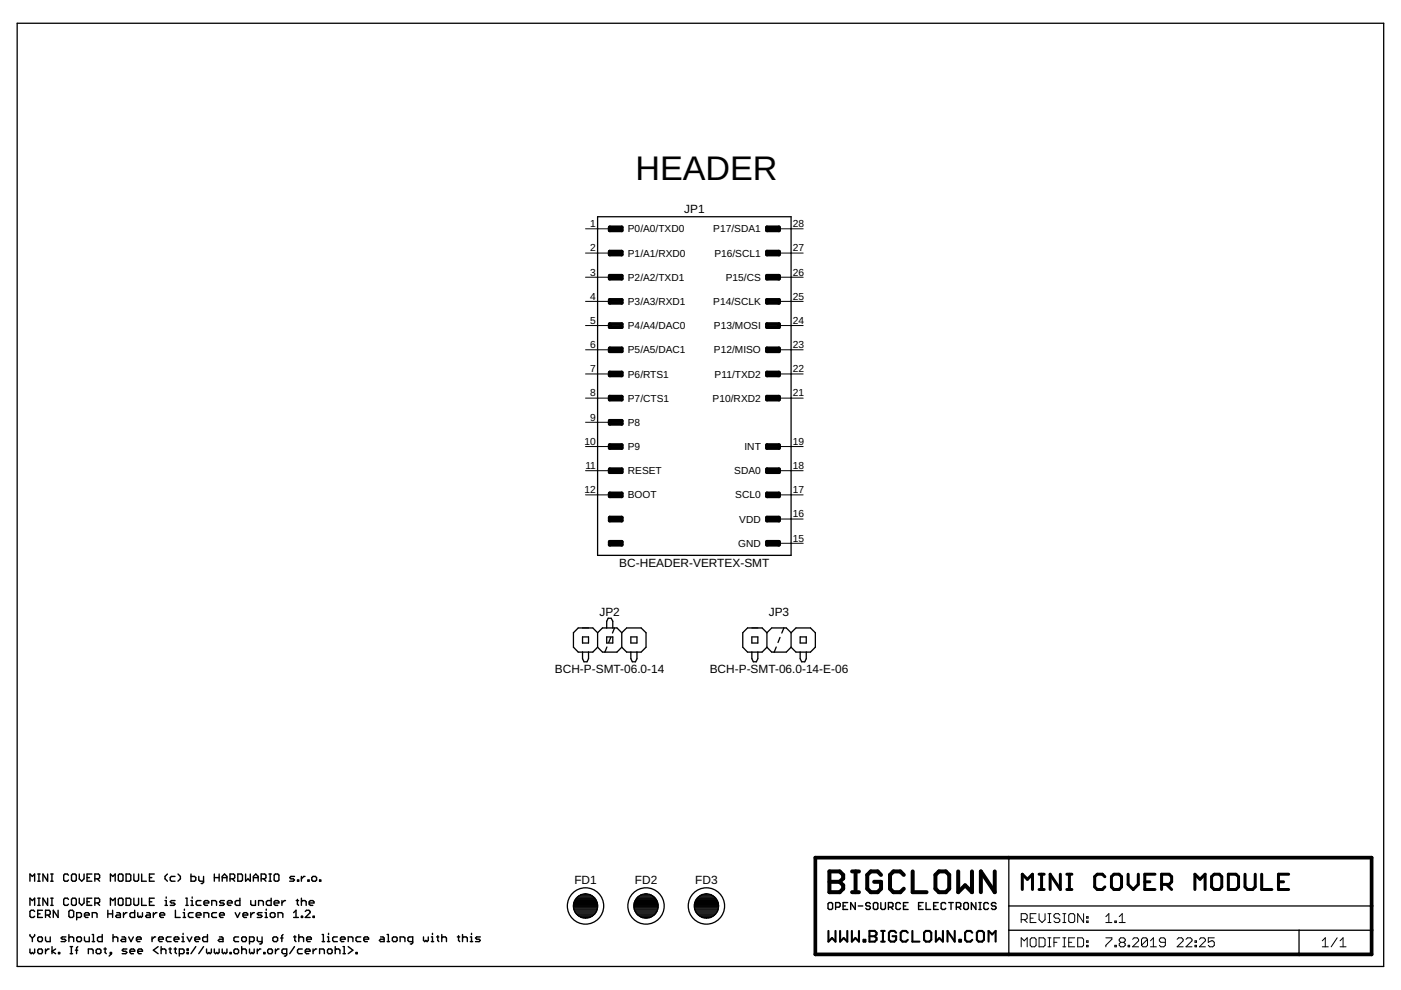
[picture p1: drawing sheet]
<svg xmlns="http://www.w3.org/2000/svg" width="297mm" height="210mm" viewBox="0 0 297 210" stroke-linecap="round" stroke-linejoin="round" font-family="sans-serif">
<g fill="none" stroke="#000" stroke-width=".28">
<path d="M3.6 4.9h289.8v200h-289.8zM126.7 46h41v71.8h-41zM123.5 135h1.3v1.3h-1.3zM123.5 138.3v1.4l.3 .6h.7l.3-.6v-1.4M126.7 134.2v3M126.7 134.2l-1-1.1h-3.1l-1 1.1v3l1 1.1h3.1l1-1.1M126.7 134.2l1-1.1h3.1l1 1.1M126.7 137.2l1 1.1h3.1l1-1.1M128.6 133.1v-1.4l.3-.6h.7l.3 .6v1.4M128.6 135h1.3v1.3h-1.3zM128.7 137.2l-.5 1.1M129.5 135.1l-.4 1.1"/>
<path d="M130.3 133.1l-.4 1.1M131.8 134.2l1.1-1.1h3l1.1 1.1v3l-1.1 1.1h-3l-1.1-1.1M131.8 134.2v3M133.8 135h1.2v1.3h-1.2zM133.8 138.3v1.4l.3 .6h.6l.3-.6v-1.4M159.4 135h1.3v1.3h-1.3zM159.4 138.3v1.4l.3 .6h.7l.3-.6v-1.4M162.6 134.2l-1-1.1h-3.1l-1 1.1v3l1 1.1h3.1l1-1.1M162.6 134.2l1-1.1h3.1l1 1.1M162.6 137.2l1 1.1h3.1l1-1.1M162.6 134.2v3M164.6 137.2l-.5 1.1"/>
<path d="M165.4 135.1l-.4 1.1M166.2 133.1l-.4 1.1M167.7 134.2v3M167.7 134.2l1.1-1.1h3l1.1 1.1v3l-1.1 1.1h-3l-1.1-1.1M169.7 135h1.2v1.3h-1.2zM169.7 138.3v1.4l.3 .6h.6l.3-.6v-1.4M121.6 192.2h5.1M121.6 192h5.1M121.6 192.5l.2 .7M121.6 192.5h5.1M121.6 191.8h5.1M121.6 191.6h5"/>
<path d="M121.7 192.7h4.9M121.7 191.4l-.1 1.1M121.7 191.3h4.9M121.7 192.9h4.9M121.8 191.1h4.7M121.8 193.2l.7 .8M121.8 193.1h4.7M121.9 190.9h4.5M121.9 193.4h4.5M122 190.7h4.3M122.1 193.6h4.1M122.2 190.5h3.9"/>
<path d="M122.2 193.8h3.8M122.4 190.2h3.5M122.5 194a2.58 2.58 0 0 0 3 .2M122.5 194h3.3M122.7 190h2.9M122.8 194.3h2.7M123.1 189.8h2.1M123.1 189.8l1-.3 1.1 .3M123.1 189.8l-.9 .6-.5 1M123.2 194.5h1.9M123.9 189.5h.5M125.2 189.8l.9 .6 .5 1"/>
<path d="M125.8 194l-.3 .2M126.5 193.2l-.7 .8M126.6 191.4l.1 1.1M126.7 192.5l-.2 .7M134.4 192.2h5.1M134.4 192h5.1M134.4 192.5h5.1M134.4 191.8h5.1M134.4 192.5l.2 .7M134.5 191.6h5M134.5 192.7h4.9M134.5 191.3h4.9"/>
<path d="M134.5 192.9h4.9M134.6 191.1h4.7M134.6 193.1h4.7M134.6 193.2l.4 .6 .6 .4M134.7 190.9h4.5M134.7 193.4h4.5M134.8 190.7h4.3M134.9 193.6h4.1M135 190.5h3.9M135.1 193.8h3.8M135.2 190.2h3.5M135.3 194h3.3"/>
<path d="M135.5 190h2.9M135.6 194.2a2.48 2.48 0 0 0 2.7 0M135.6 194.3h2.7M135.9 189.8h2.1M135.9 189.8l1.1-.3 1 .3M135.9 189.8a2.6 2.6 0 0 0-1.5 2.7M136.1 194.5h1.8M136.8 189.5h.4M138 189.8l.9 .6 .5 1M138.6 194l-.3 .2M139.3 193.2l-.7 .8M139.4 191.4l.1 1.1"/>
<path d="M139.5 192.5l-.2 .7M147.2 192.2h5.1M147.2 192h5.1M147.2 191.8h5.1M147.2 192.5l.2 .7M147.3 192.5h5M147.3 191.6h5M147.3 192.7h5M147.3 191.3h4.9M147.4 192.9h4.8M147.4 191.1h4.7M147.4 193.1h4.7"/>
<path d="M147.4 193.2l.7 .8M147.5 190.9h4.5M147.6 193.4h4.4M147.7 190.7h4.2M147.7 193.6h4.1M147.8 190.5h3.9M147.9 193.8h3.8M148 190.2h3.5M148.1 194h3.3M148.1 194l.3 .2M148.3 190h2.9M148.4 194.2a2.48 2.48 0 0 0 2.8 0"/>
<path d="M148.4 194.3h2.8M148.7 189.8h2.2M148.9 194.5h1.8M149.6 189.5h.4M150.9 189.8l.8 .6 .6 1M150.9 189.8a2.59 2.59 0 0 0-3.7 2.7M152.1 193.2l-.9 1M152.3 191.4v1.1M152.3 192.5l-.2 .7M213.9 181.8v20.6M213.9 192.1h76.9M213.9 197.2h76.9"/>
<path d="M275.4 197.2v5.2"/>
<circle cx="124.1" cy="192.1" r="3.9"/>
<circle cx="137" cy="192.1" r="3.9"/>
<circle cx="149.8" cy="192.1" r="3.9"/>
</g>
<g fill="none" stroke="#000" stroke-width=".21">
<path d="M124.1 48.5h5.2M124.1 53.7h5.2M124.1 58.8h5.2M165.2 48.5h5.1M165.2 53.7h5.1M165.2 58.8h5.1M124.1 63.9h5.2M124.1 69h5.2M124.1 74.2h5.2M124.1 79.3h5.2M165.2 63.9h5.1M165.2 69h5.1"/>
<path d="M165.2 74.2h5.1M165.2 79.3h5.1M124.1 84.4h5.2M124.1 89.5h5.2M124.1 94.7h5.2M124.1 99.8h5.2M165.2 84.4h5.1M165.2 94.7h5.1M165.2 99.8h5.1M124.1 104.9h5.2M165.2 115.2h5.1M165.2 110h5.1"/>
<path d="M165.2 104.9h5.1M216.5 195h1l.3-.3v-.7l-.3-.3h-1v1.9M217.1 195l.7 .6M218.4 194.7h.7M218.7 198.8h.7l.3 .4v1.2l-.3 .3h-.7l-.3-.3v-1.2zM219.7 193.7h-1.3v1.9h1.3M220.3 193.7v1.3l.6 .6 .7-.6v-1.3M220.3 198.8h1l.3 .4v1.2l-.3 .3h-1zM222.2 193.7h.6M222.2 195.6h.6M222.2 198.8h.6M222.5 193.7v1.9"/>
<path d="M222.5 198.8v1.9M223.5 199.8h.6M224.7 194l-.3-.3h-.6l-.3 .3v.4l.3 .3h.6l.3 .3v.3l-.3 .3h-.6l-.3-.3M224.7 198.8h-1.2v1.9M225.3 193.7h.7M225.3 195.6h.7M225.3 198.8h.7M225.7 193.7v1.9M225.7 198.8v1.9M226.6 199.8h.6M226.9 193.7h.6l.4 .3v1.3l-.4 .3h-.6l-.3-.3v-1.3zM227.9 198.8h-1.3v1.9h1.3"/>
<path d="M228.5 198.8h.9l.3 .4v1.2l-.3 .3h-.9zM229.7 193.7v1.9l-1.2-1.9v1.9M230.4 195.3h.3v.3h-.3zM230.4 194.4h.3v.3h-.3zM230.4 199.5h.3v.3h-.3zM234.5 195.6h1.2M234.5 198.8h1.2v.4l-1.2 1.2v.3M234.5 194.4l.6-.7v1.9M236.4 195.3h.3v.3h-.3zM237.3 195.6h1.3M237.3 194.4l.6-.7v1.9M237.6 199.8l-.3-.3v-.3l.3-.4h.7l.3 .4v.3l-.3 .3"/>
<path d="M237.6 199.8l-.3 .3v.3l.3 .3h.7l.3-.3v-.3l-.3-.3M237.6 199.8h.7M240.1 199.2l.4-.4h.6l.3 .4v.3l-1.3 1.2h1.3M243.3 199.2l-.3-.4h-.7l-.3 .4v1.2M243.3 199.2v1.2l-.3 .3h-.7l-.3-.3M243.3 199.2l-1.3 1.2M243.9 199.5l.6-.7v1.9M247.1 199.8h-1l-.3-.3v-.3l.3-.4h.7l.3 .4v1.2l-.3 .3h-.7l-.3-.3M249.6 199.2l.3-.4h.6l.3 .4v.3l-1.2 1.2h1.2M251.5 199.2l.3-.4h.6l.3 .4v.3l-1.2 1.2h1.2M253.4 199.5h.3v.3h-.3zM254.3 199.2l.3-.4h.6l.4 .4v.3l-1.3 1.2h1.3"/>
<path d="M257.5 198.8h-1.3v1l.6-.3h.3l.4 .3v.6l-.4 .3h-.6l-.3-.3M280.4 199.5l.6-.7v1.9M283.5 198.8l-1.3 1.9M284.1 199.5l.7-.7v1.9M216.5 200.7v-1.9l.6 .7 .7-.7v1.9M222.2 200.7h.6M225.3 200.7h.7M230.4 200.4h.3v.3h-.3zM236.4 200.4h.3v.3h-.3zM239.2 200.4h.3v.3h-.3zM243.9 200.7h1.3M253.4 200.4h.3v.3h-.3z"/>
<path d="M280.4 200.7h1.2M284.1 200.7h1.3"/>
</g>
<g fill="none" stroke="#000" stroke-width=".78">
<path d="M129.3 53.3h2.5v.7h-2.5zM129.3 48.2h2.5v.7h-2.5zM129.3 58.5h2.5v.6h-2.5zM162.6 53.3h2.6v.7h-2.6zM162.6 48.2h2.6v.7h-2.6zM162.6 58.5h2.6v.6h-2.6zM129.3 63.6h2.5v.6h-2.5zM129.3 68.7h2.5v.7h-2.5zM129.3 73.9h2.5v.6h-2.5zM129.3 79h2.5v.6h-2.5zM162.6 63.6h2.6v.6h-2.6zM162.6 68.7h2.6v.7h-2.6z"/>
<path d="M162.6 73.9h2.6v.6h-2.6zM162.6 79h2.6v.6h-2.6zM129.3 84.1h2.5v.6h-2.5zM129.3 89.2h2.5v.7h-2.5zM129.3 94.4h2.5v.6h-2.5zM129.3 99.5h2.5v.6h-2.5zM162.6 84.1h2.6v.6h-2.6zM162.6 94.4h2.6v.6h-2.6zM162.6 99.5h2.6v.6h-2.6zM129.3 104.6h2.5v.6h-2.5zM129.3 109.7h2.5v.7h-2.5zM129.3 114.9h2.5v.6h-2.5z"/>
<path d="M162.6 104.6h2.6v.6h-2.6zM162.6 109.7h2.6v.7h-2.6zM162.6 114.9h2.6v.6h-2.6zM172.9 181.8h117.9v20.6h-117.9z"/>
</g>
<path d="M175.9 184.8h2.1l.8 .7v.7l-.8 .8 .8 .7v.7l-.8 .8h-2.1zM175.9 187h2.1M180.7 184.8h1.4M180.7 189.2h1.4M181.4 184.8v4.4M186.8 185.5l-.7-.7h-1.5l-.7 .7v2.9l.7 .8h1.5l.7-.8v-1.4h-1.5M191.6 185.5l-.7-.7h-1.5l-.7 .7v2.9l.7 .8h1.5l.7-.8M193.5 184.8v4.4h2.9M198.3 185.5l.8-.7h1.4l.8 .7v2.9l-.8 .8h-1.4l-.8-.8zM203.2 184.8v4.4l1.4-1.5 1.5 1.5v-4.4M210.9 184.8v4.4l-2.9-4.4v4.4" fill="none" stroke="#000" stroke-width=".85"/>
<g fill="none" stroke="#000" stroke-width=".3">
<path d="M6.3 186.8v-1.5l.6 .5 .4-.5v1.5M6.3 192v-1.6l.6 .5 .4-.5v1.6M6.3 198.1v.3l.6 .5M6.9 198.9v.7M7.3 193.3l-.2-.3h-.5l-.3 .3v1l.3 .2h.5l.2-.2M7.3 198.1v.3l-.4 .5M8 186.8h.5M8 185.3h.5M8 192h.5M8 190.4h.5M8 198.9l.3-.3h.5l.2 .3v.5l-.2 .2h-.5l-.3-.2zM8 193.8h.5"/>
<path d="M8.3 185.3v1.5M8.3 190.4v1.6M9 193h-1v1.5h1M9.7 194h.7l.2-.2v-.5l-.2-.3h-.7v1.5M9.7 198.6v.8l.2 .2h.7v-1M10.1 185.3v1.5l-1-1.5v1.5M10.1 190.4v1.6l-1-1.6v1.6M10.2 194l.4 .5M10.8 186.8h.5M10.8 185.3h.5M10.8 192h.5M10.8 190.4h.5"/>
<path d="M11 185.3v1.5M11 190.4v1.6M12.3 193v1.5l-1-1.5v1.5M14 198.6h-.8l-.2 .3 .2 .2h.5l.3 .3-.3 .2h-.7M14.5 185.6l-.2-.3h-.5l-.3 .3v1l.3 .2h.5l.2-.2M14.5 190.7l-.2-.3h-.5l-.3 .3v1l.3 .3h.5l.2-.3M14.6 198.1v1.5M14.6 198.9l.3-.3h.5l.2 .3v.7M14.9 193h.5l.2 .3v1l-.2 .2h-.5l-.3-.2v-1zM15.2 185.6l.2-.3h.5l.3 .3v1l-.3 .2h-.5l-.2-.2zM15.4 190.4h.5l.3 .3v1l-.3 .3h-.5l-.2-.3v-1zM16.3 194.5h.7l.3-.2v-.5l-.3-.3h-.7v1.5"/>
<path d="M16.3 198.9l.2-.3h.5l.3 .3v.5l-.3 .2h-.5l-.2-.2zM16.8 185.3v1l.5 .5 .5-.5v-1M16.8 190.4v1.1l.5 .5 .5-.5v-1.1M17.9 194h1v-.2l-.2-.3h-.5l-.3 .3v.5l.3 .2h.5M17.9 198.6v.8l.3 .2h.7v-1M18.5 186.1h.5M18.5 191.2h.5M19.5 185.3h-1v1.5h1M19.5 190.4h-1v1.6h1M19.6 194.5v-1h.7l.3 .3v.7M19.6 199.6h.5M19.6 198.1h.2v1.5"/>
<path d="M20.1 186.3h.8l.2-.2v-.5l-.2-.3h-.8v1.5M20.1 191.5h.8l.2-.3v-.5l-.2-.3h-.8v1.6M20.6 186.3l.5 .5M20.6 191.5l.5 .5M21.7 198.1v1.5h-.8l-.2-.2v-.5l.2-.3h.8M22.9 193.8h1M22.9 193v1.5M23.4 186.8v-1.5l.5 .5 .5-.5v1.5M23.4 192v-1.6l.5 .5 .5-.5v1.6M23.9 193v1.5M24 198.9l.2-.3h.5l.3 .3v.7M24 198.1v1.5"/>
<path d="M24.8 193.5h.5l.2 .3v.7h-.7l-.3-.2 .3-.3h.7M25.3 185.3h.5l.3 .3v1l-.3 .2h-.5l-.2-.2v-1zM25.3 190.4h.5l.3 .3v1l-.3 .3h-.5l-.2-.3v-1zM25.9 198.6h.5l.2 .3v.7h-.7l-.3-.2 .3-.3h.7M26.2 193.5v1M26.7 185.3h.8l.2 .3v1l-.2 .2h-.8zM26.7 190.4h.8l.2 .3v1l-.2 .3h-.8zM26.9 193.5h-.2l-.5 .5M27.3 198.6l.5 1 .5-1M28.4 185.3v1.3l.2 .2h.5l.3-.2v-1.3M28.4 190.4v1.3l.2 .3h.5l.3-.3v-1.3M28.6 193v1.5h-.8l-.2-.2v-.5l.2-.3h.8"/>
<path d="M28.9 199.1h1v-.2l-.2-.3h-.5l-.3 .3v.5l.3 .2h.5M29.2 193.5v.8l.3 .2 .2-.2 .3 .2 .2-.2v-.8M30 185.3v1.5h1M30 190.4v1.6h1M31.1 193.5h.5l.3 .3v.7h-.8l-.2-.2 .2-.3h.8M31.7 186.1h.5M31.7 191.2h.5M32.2 198.6v1M32.5 193.5v1M32.7 185.3h-1v1.5h1M32.7 190.4h-1v1.6h1M33 198.6h-.3l-.5 .5"/>
<path d="M33.3 193.5h-.3l-.5 .5M33.6 199.1h1v-.2l-.2-.3h-.5l-.3 .3v.5l.3 .2h.5M33.9 194h1v-.2l-.3-.3h-.5l-.2 .3v.5l.2 .2h.5M35 192h.5M35 190.9h.2v1.1M35.2 190.2v.2M35.5 185.3l-.5 .5v.5l.5 .5M36.3 198.6h-.8l-.2 .3v.5l.2 .2h.8M36.9 199.1h1v-.2l-.2-.3h-.5l-.3 .3v.5l.3 .2h.5M37.1 185.8h-.8l-.2 .3v.5l.2 .2h.8M37.1 190.9h-.8l-.2 .3 .2 .3h.6l.2 .2-.2 .3h-.8M37.2 193v1.5h1"/>
<path d="M37.7 185.3l.5 .5v.5l-.5 .5M38.6 199.6h.5M38.6 198.6h.2v1M38.8 197.9v.2M38.8 194.5h.5M38.8 193.5h.3v1M39.1 192.8v.2M39.4 192h.5M39.4 190.4h.2v1.6M39.7 198.6l.5 1 .5-1M40.5 185.3v1.5h.8l.2-.2v-.5l-.2-.3h-.8M40.5 192h.5"/>
<path d="M40.5 190.9h.2v1.1M40.7 190.2v.2M41 193.5h-.8l-.3 .3v.5l.3 .2h.8M41.3 199.1h1v-.2l-.2-.3h-.5l-.3 .3v.5l.3 .2h.5M41.6 194h1v-.2l-.2-.3h-.6l-.2 .3v.5l.2 .2h.6M42.1 185.8v.8l.3 .2h.8M42.6 190.9h-.8l-.2 .3v.5l.2 .3h.8M43.2 185.8v1.3l-.3 .2h-.2M43.2 191.5h1.1v-.3l-.3-.3h-.5l-.3 .3v.5l.3 .3h.5M43.2 194.5v-1h.8l.3 .3v.7M44 198.1v1.5h-.8l-.2-.2v-.5l.2-.3h.8M44.9 192v-1.1h.8l.2 .3v.8"/>
<path d="M45.4 186.1h1.1M45.4 185.3v1.5M45.9 193.5h-.8l-.2 .3v.5l.2 .2h.8M46.5 185.3v1.5M46.5 198.6h.5l.3 .3v.7h-.8l-.2-.2 .2-.3h.8M46.5 194h1.1v-.2l-.3-.3h-.5l-.3 .3v.5l.3 .2h.5M47.1 186.1h1M47.1 186.8v-1l.5-.5 .5 .5v1M47.6 190.9h-.8l-.3 .3 .3 .3h.5l.3 .2-.3 .3h-.8M48.2 191.5h1v-.3l-.2-.3h-.5l-.3 .3v.5l.3 .3h.5M48.8 186.3h.7l.3-.2v-.5l-.3-.3h-.7v1.5M49.3 186.3l.5 .5"/>
<path d="M49.9 193.5l.5 1 .5-1M50.4 185.3h.8l.2 .3v1l-.2 .2h-.8zM50.6 198.6h-.8l-.2 .3v.5l.2 .2h.8M50.9 190.4v1.6h-.8l-.2-.3v-.5l.2-.3h.8M51.2 198.9l.3-.3h.5l.2 .3v.5l-.2 .2h-.5l-.3-.2zM51.5 194h1v-.2l-.2-.3h-.5l-.3 .3v.5l.3 .2h.5M52.1 185.3v1.5l.5-.5 .5 .5v-1.5M52.9 199.6h.8l.2-.2v-.5l-.2-.3h-.8v1.6M53.2 190.9v.8l.2 .3h.8v-1.1M53.2 193.5v1M53.7 186.1h1M53.7 186.8v-1l.5-.5 .5 .5v1"/>
<path d="M53.9 193.5h-.2l-.5 .5M54.5 198.6v.8l.3 .2h.8M54.8 192v-1.1h.8l.2 .3v.8M55.4 186.3h.7l.3-.2v-.5l-.3-.3h-.7v1.5M55.6 193.5h-.8l-.3 .3 .3 .2h.5l.3 .3-.3 .2h-.8M55.6 198.6v1.3l-.3 .3h-.2M55.9 186.3l.5 .5M56.2 193.5h.3v1M56.2 194.5h.5M56.5 192.8v.2M57 186.8h.5M57 185.3h.5"/>
<path d="M57.3 185.3v1.5M57.3 193.8l.3-.3h.5l.2 .3v.5l-.2 .2h-.5l-.3-.2zM57.5 190.4v1.6h-.8l-.2-.3v-.5l.2-.3h.8M57.8 198.9l.3-.3h.5l.3 .3v.5l-.3 .2h-.5l-.3-.2zM58.1 185.6l.3-.3h.5l.2 .3v1l-.2 .2h-.5l-.3-.2zM58.1 191.5h1v-.3l-.2-.3h-.5l-.3 .3v.5l.3 .3h.5M58.9 194.5v-1h.8l.3 .3v.7M59.5 198.9h.5M59.8 190.9v1.1M60 198.1l-.2 .3v1.2M60.5 190.9h-.2l-.5 .6M62.3 194.5h1"/>
<path d="M62.3 193.5l.5-.5v1.5M62.3 198.6h.5M62.4 185.8h-.7l-.3 .3 .3 .2h.5l.2 .3-.2 .2h-.8M62.5 198.4v1l.3 .2M62.8 190.9h.5M63.1 190.7v1l.2 .3M63.1 186.6h.2v.2h-.2zM63.4 198.1v1.5M63.4 198.9l.2-.3h.5l.3 .3v.7M63.9 185.8v1M63.9 190.4v1.6M63.9 194.3h.3v.2h-.3z"/>
<path d="M63.9 191.2l.3-.3h.5l.2 .3v.8M64.7 185.8h-.3l-.5 .5M64.7 193.3l.3-.3h.5l.2 .3v.2l-1 1h1M65 199.1h1v-.2l-.2-.3h-.5l-.3 .3v.5l.3 .2h.5M65.3 186.6h.2v.2h-.2zM65.6 191.5h1v-.3l-.3-.3h-.5l-.2 .3v.5l.2 .3h.5M66.1 186.1l.3-.3h.5l.2 .3v.5l-.2 .2h-.5l-.3-.2zM66.4 194.3h.2v.2h-.2zM67.8 186.6h.2v.2h-.2zM68.3 199.6h.5M68.3 198.1h.3v1.5M69.4 199.6h.5"/>
<path d="M69.4 198.6h.3v1M69.7 197.9v.2M71.5 198.6h-.7l-.3 .3v.5l.3 .2h.7M72.2 199.1h1v-.2l-.3-.3h-.5l-.2 .3v.5l.2 .2h.5M73.8 199.6v-1h.8l.2 .3v.7M76.5 198.6h-.8l-.2 .3v.5l.2 .2h.8M77.1 199.1h1v-.2l-.2-.3h-.5l-.3 .3v.5l.3 .2h.5M80.7 198.6h.5l.2 .3v.7h-.7l-.3-.2 .3-.3h.7M82.1 199.6h.5M82.1 198.1h.2v1.5M83.2 198.9l.2-.3h.5l.3 .3v.5l-.3 .2h-.5l-.2-.2zM84.8 199.6v-1h.8l.3 .3v.7"/>
<path d="M87.5 199.6h-.8l-.2-.2v-.5l.2-.3h.8v1.3l-.3 .3h-.2M89.8 198.6v.8l.2 .2 .3-.2 .3 .2 .2-.2v-.8M91.5 199.6h.4M91.5 198.6h.2v1M91.7 197.9v.2M92.6 198.6h.4M92.8 198.4v1l.2 .2M93.7 198.9l.2-.3h.5l.3 .3v.7M93.7 198.1v1.5M97 198.6h.5M97.2 198.4v1l.3 .2M98.1 198.9l.2-.3h.5l.3 .3v.7"/>
<path d="M98.1 198.1v1.5M99.7 199.6h.5M99.7 198.6h.3v1M100 197.9v.2M101.8 198.6h-.7l-.3 .3 .3 .2h.5l.2 .3-.2 .2h-.8M175.8 191.4h.5l.2 .2v1l-.2 .2h-.5l-.2-.2v-1zM177.2 192.3h.7l.2-.2v-.5l-.2-.2h-.7v1.4M178.8 192.1h.4M179.7 191.4h-.9v1.4h.9M181.3 191.4v1.4l-.9-1.4v1.4M182 192.1h.9M184.5 191.6l-.2-.2h-.5l-.2 .2v.3l.2 .2h.5l.2 .2v.3l-.2 .2h-.5l-.2-.2"/>
<path d="M185.4 191.4h.5l.2 .2v1l-.2 .2h-.5l-.2-.2v-1zM186.8 191.4v1.2l.2 .2h.5l.2-.2v-1.2M188.4 192.3h.7l.2-.2v-.5l-.2-.2h-.7v1.4M188.8 192.3l.5 .5M190.9 191.6l-.2-.2h-.5l-.3 .2v1l.3 .2h.5l.2-.2M191.6 192.1h.4M192.5 191.4h-.9v1.4h.9M194.8 192.1h.4M195.7 191.4h-.9v1.4h.9M196.3 191.4v1.4h1M198 192.1h.4M198.9 191.4h-.9v1.4h.9"/>
<path d="M200.5 191.6l-.2-.2h-.5l-.3 .2v1l.3 .2h.5l.2-.2M201.1 191.4h1M201.6 191.4v1.4M202.8 192.3h.7l.2-.2v-.5l-.2-.2h-.7v1.4M203.2 192.3l.5 .5M204.6 191.4h.5l.2 .2v1l-.2 .2h-.5l-.3-.2v-1zM206.9 191.4v1.4l-.9-1.4v1.4M207.5 191.4h.5M207.5 192.8h.5M207.8 191.4v1.4M209.6 191.6l-.3-.2h-.4l-.3 .2v1l.3 .2h.4l.3-.2M211.2 191.6l-.3-.2h-.5l-.2 .5 .2 .2h.5l.3 .2v.3l-.3 .2h-.5l-.2-.2"/>
<path d="M6.3 201.2v.8l.3 .2 .3-.2 .2 .2 .2-.2v-.8M8.3 201.2h.5l.2 .3v.5l-.2 .2h-.5l-.3-.2v-.5zM9.7 201.2v1M10.4 201.2h-.2l-.5 .5M11 200.7v1.5M11.8 201.2l-.8 .5 .8 .5M12.4 202h.3v.2h-.3zM14.9 202.2h.5M14.9 200.7h.5M15.1 200.7v1.5M16 201.5h.5M16.5 200.7l-.3 .3v1.2"/>
<path d="M18.7 202.2v-1h.8l.2 .3v.7M20.4 201.5l.2-.3h.5l.3 .3v.5l-.3 .2h-.5l-.2-.2zM22 201.2h.5M22.3 201v1l.2 .2M23.4 202h.2v.2h-.2zM23.6 202.2l-.5 .5M26.9 201.2h-.8l-.2 .3 .2 .2h.5l.3 .3-.3 .2h-.7M27.6 201.7h1v-.2l-.3-.3h-.5l-.2 .3v.5l.2 .2h.5M29.2 201.7h1v-.2l-.2-.3h-.5l-.3 .3v.5l.3 .2h.5M33.5 200.7l-1 .8 1 .7M34.2 201.5l.2-.3h.5l.3 .3v.7M34.2 200.7v1.5"/>
<path d="M35.8 201.2h.5M36.1 201v1l.2 .2M36.9 201.2h.5M37.2 201v1l.2 .2M38 202.2h.8l.2-.2v-.5l-.2-.3h-.8v1.5M39.7 201.2h.2v.3h-.2zM39.7 202h.2v.2h-.2zM41.5 200.7l-1 1.5M43.2 200.7l-1.1 1.5M43.8 201.2v.8l.2 .2 .3-.2 .3 .2 .2-.2v-.8M45.4 201.2v.8l.3 .2 .3-.2 .2 .2 .3-.2v-.8M47.1 201.2v.8l.2 .2 .3-.2 .3 .2 .2-.2v-.8"/>
<path d="M48.8 202h.2v.2h-.2zM49.6 201.5l.2-.3h.5l.3 .3v.5l-.3 .2h-.5l-.2-.2zM51.2 201.5l.3-.3h.5l.2 .3v.7M51.2 200.7v1.5M52.9 201.2v.8l.2 .2 .3-.2 .3 .2 .2-.2v-.8M54.5 201.2v1M55.3 201.2h-.2l-.6 .5M55.9 202h.3v.2h-.3zM56.7 201.5l.3-.3h.5l.3 .3v.5l-.3 .2h-.5l-.3-.2zM58.4 201.2v1M59.2 201.2h-.3l-.5 .5M60.8 202.2h-.8l-.2-.2v-.5l.2-.3h.8v1.3l-.3 .2h-.2"/>
<path d="M62.4 200.7l-1 1.5M64.1 201.2h-.8l-.2 .3v.5l.2 .2h.8M64.7 201.7h1v-.2l-.2-.3h-.5l-.3 .3v.5l.3 .2h.5M66.4 201.2v1M67.1 201.2h-.2l-.5 .5M67.8 202.2v-1h.7l.3 .3v.7M69.7 201.2h.5l.2 .3v.5l-.2 .2h-.5l-.3-.2v-.5zM71.1 201.5l.2-.3h.5l.3 .3v.7M71.1 200.7v1.5M72.7 202.2h.5M72.7 200.7h.3v1.5M73.8 200.7l1 .8-1 .7"/>
<path d="M75.5 202h.2v.2h-.2z"/>
</g>
<g fill="none" stroke="#000" stroke-width=".44">
<path d="M175.6 197.4v2.2l.8-.7 .7 .7v-2.2M178.1 197.4v2.2l.8-.7 .7 .7v-2.2M180.6 197.4v2.2l.8-.7 .7 .7v-2.2M183.1 199.3h.4v.3h-.4zM184.3 197.4h1.2l.3 .4v.3l-.3 .4 .3 .4v.4l-.3 .3h-1.2zM184.3 198.5h1.2M186.8 199.6h.8M186.8 197.4h.8M187.2 197.4v2.2M190 197.8l-.4-.4h-.8l-.3 .4v1.5l.3 .3h.8l.4-.3v-.8h-.8M192.5 197.8l-.4-.4h-.8l-.3 .4v1.5l.3 .3h.8l.4-.3M193.4 197.4v2.2h1.5"/>
<path d="M195.9 197.8l.4-.4h.8l.3 .4v1.5l-.3 .3h-.8l-.4-.3zM198.4 197.4v2.2l.8-.7 .7 .7v-2.2M202.4 197.4v2.2l-1.5-2.2v2.2M203.4 199.3h.4v.3h-.4zM206.1 197.8l-.3-.4h-.8l-.4 .4v1.5l.4 .3h.8l.3-.3M207.5 197.4h.7l.4 .4v1.5l-.4 .3h-.7l-.4-.3v-1.5zM209.6 199.6v-2.2l.8 .7 .7-.7v2.2"/>
</g>
<g fill="none" stroke="#000" stroke-width=".63">
<path d="M216.7 188.6v-3.2l1.1 1 1.1-1v3.2M220.3 188.6h1.1M220.3 185.4h1.1M220.8 185.4v3.2M224.8 185.4v3.2l-2.1-3.2v3.2M226.2 188.6h1.1M226.2 185.4h1.1M226.7 185.4v3.2M234.3 185.9l-.6-.5h-1.1l-.5 .5v2.1l.5 .6h1.1l.6-.6M235.6 185.9l.6-.5h1.1l.5 .5v2.1l-.5 .6h-1.1l-.6-.6zM239.2 185.4v2.1l1.1 1.1 1-1.1v-2.1M242.7 187h1.1"/>
<path d="M244.9 185.4h-2.2v3.2h2.2M246.3 187.5h1.6l.5-.5v-1.1l-.5-.5h-1.6v3.2M247.3 187.5l1.1 1.1M253.3 188.6v-3.2l1.1 1 1.1-1v3.2M256.9 185.9l.5-.5h1.1l.5 .5v2.1l-.5 .6h-1.1l-.5-.6zM260.4 185.4h1.6l.6 .5v2.1l-.6 .6h-1.6zM264 185.4v2.6l.5 .6h1.1l.5-.6v-2.6M267.5 185.4v3.2h2.2M271.1 187h1M273.2 185.4h-2.1v3.2h2.1"/>
</g>
<text font-size="7.2" x="134.7" y="38.3">HEADER</text>
<g font-size="2.5">
<text x="145.1" y="45.2">JP1</text>
<text x="131.3" y="120.3">BC-HEADER-VERTEX-SMT</text>
<text x="127.1" y="130.6">JP2</text>
<text x="163" y="130.6">JP3</text>
<text x="117.7" y="142.6">BCH-P-SMT-06.0-14</text>
<text x="150.5" y="142.6">BCH-P-SMT-06.0-14-E-06</text>
<text x="121.8" y="187.5">FD1</text>
<text x="134.6" y="187.5">FD2</text>
<text x="147.4" y="187.5">FD3</text>
</g>
<g font-size="2.2">
<text x="125.1" y="48.2">1</text>
<text x="125.1" y="53.3">2</text>
<text x="133.1" y="49.3">P0/A0/TXD0</text>
<text x="151.2" y="49.3">P17/SDA1</text>
<text x="168.1" y="48.2">28</text>
<text x="168.1" y="53.3">27</text>
<text x="125.1" y="58.4">3</text>
<text x="133.1" y="54.4">P1/A1/RXD0</text>
<text x="133.1" y="59.5">P2/A2/TXD1</text>
<text x="151.5" y="54.4">P16/SCL1</text>
<text x="153.9" y="59.5">P15/CS</text>
<text x="168.1" y="58.4">26</text>
<text x="125.1" y="63.5">4</text>
<text x="133.1" y="64.7">P3/A3/RXD1</text>
<text x="151.2" y="64.7">P14/SCLK</text>
<text x="168.1" y="63.5">25</text>
<text x="125.1" y="68.7">5</text>
<text x="133.1" y="69.8">P4/A4/DAC0</text>
<text x="151.4" y="69.8">P13/MOSI</text>
<text x="168.1" y="68.7">24</text>
<text x="125.1" y="73.8">6</text>
<text x="133.1" y="74.9">P5/A5/DAC1</text>
<text x="151.4" y="74.9">P12/MISO</text>
<text x="168.1" y="73.8">23</text>
<text x="125.1" y="78.9">7</text>
<text x="133.1" y="80.1">P6/RTS1</text>
<text x="151.5" y="80.1">P11/TXD2</text>
<text x="168.1" y="78.9">22</text>
<text x="125.1" y="84.1">8</text>
<text x="125.1" y="89.2">9</text>
<text x="133.1" y="85.2">P7/CTS1</text>
<text x="151.1" y="85.2">P10/RXD2</text>
<text x="168.1" y="84.1">21</text>
<text x="123.9" y="94.3">10</text>
<text x="133.1" y="90.3">P8</text>
<text x="133.1" y="95.4">P9</text>
<text x="157.8" y="95.4">INT</text>
<text x="168.1" y="94.3">19</text>
<text x="124.1" y="99.4">11</text>
<text x="133.1" y="100.6">RESET</text>
<text x="155.7" y="100.6">SDA0</text>
<text x="168.1" y="99.4">18</text>
<text x="123.9" y="104.6">12</text>
<text x="133.1" y="105.7">BOOT</text>
<text x="155.9" y="105.7">SCL0</text>
<text x="168.1" y="104.6">17</text>
<text x="156.7" y="110.8">VDD</text>
<text x="168.1" y="109.7">16</text>
<text x="156.5" y="115.9">GND</text>
<text x="168.1" y="114.8">15</text>
</g>
</svg>
